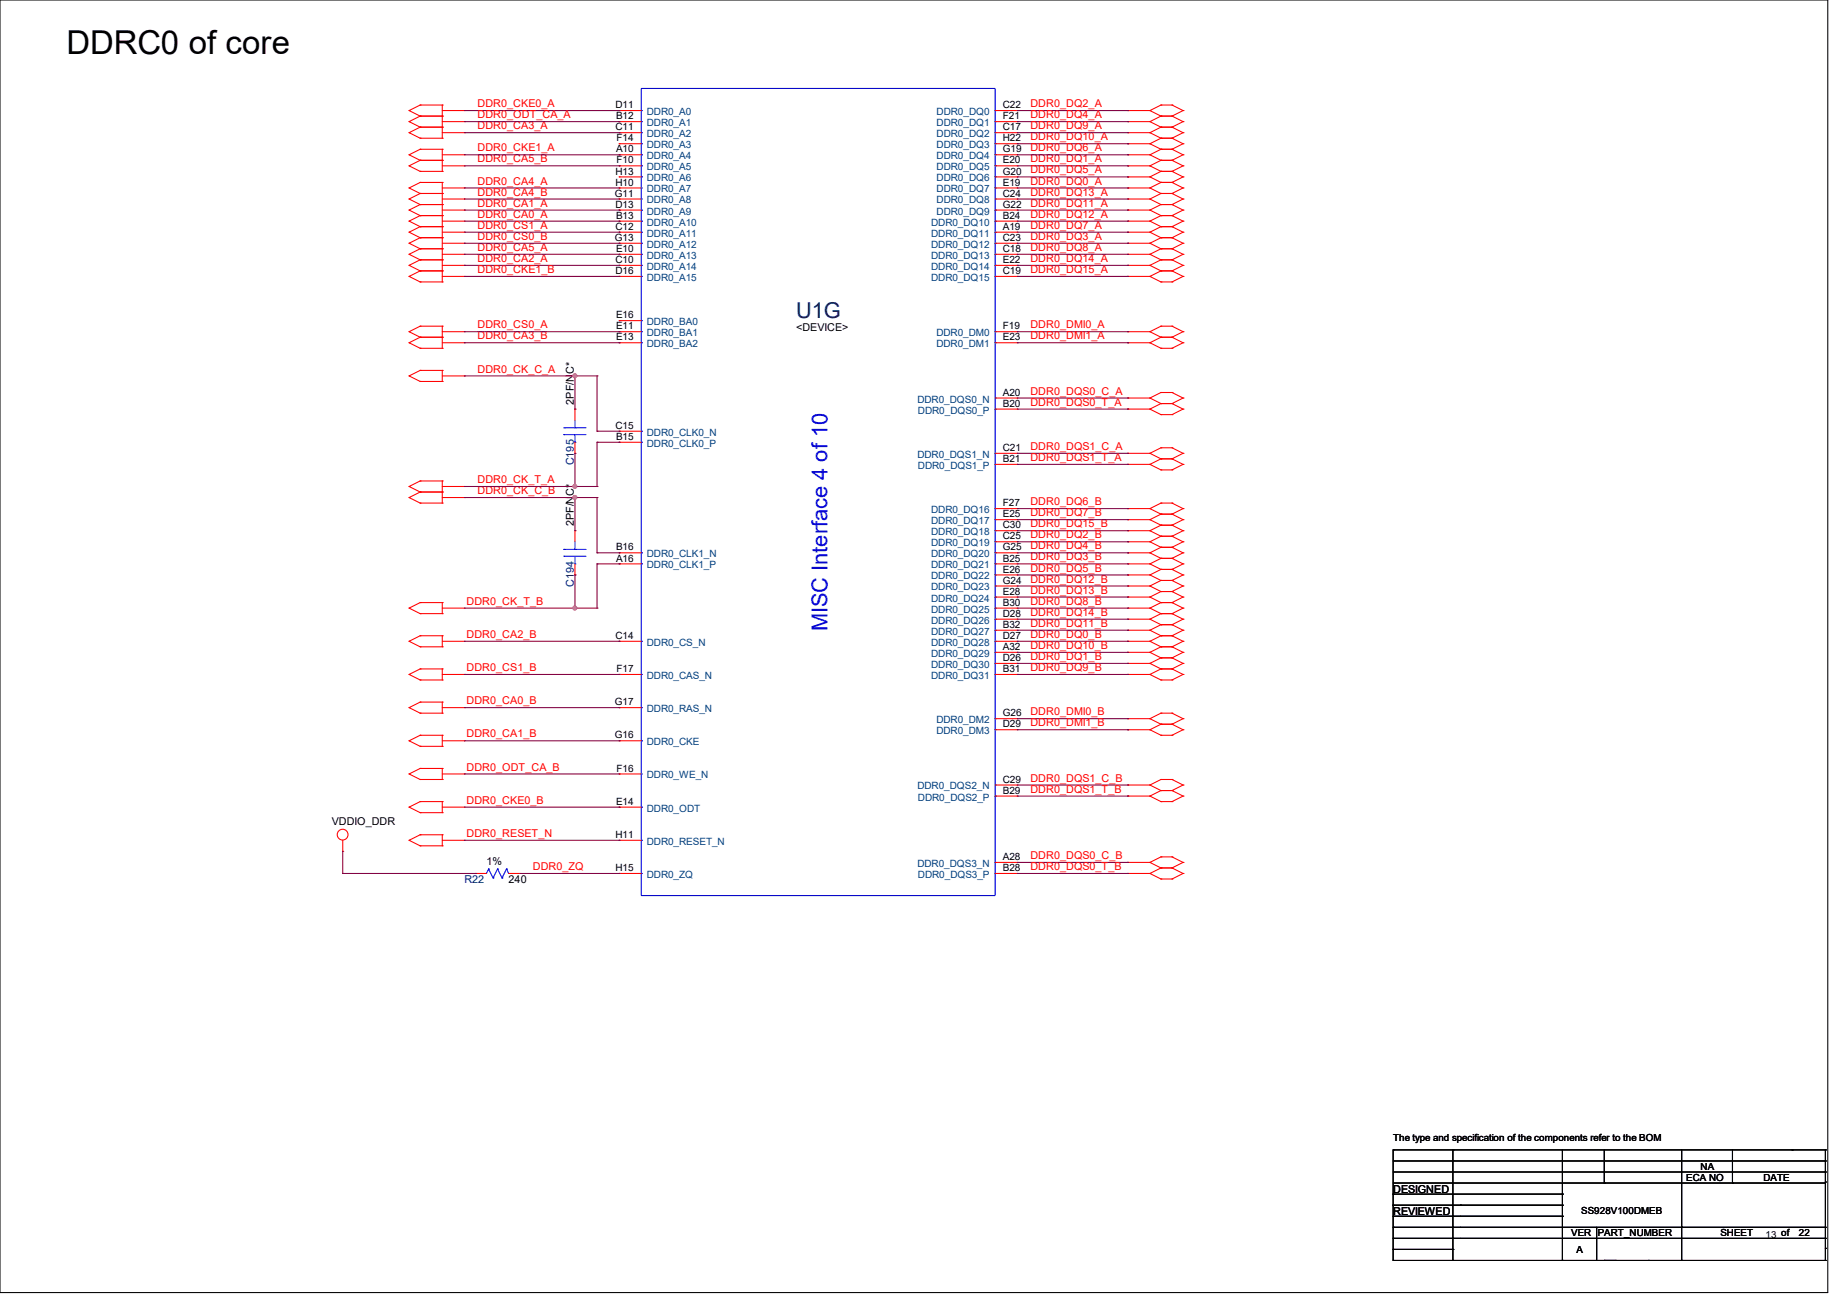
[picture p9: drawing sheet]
<svg xmlns="http://www.w3.org/2000/svg" width="297mm" height="210mm" viewBox="0 0 297 210" stroke-linecap="round" stroke-linejoin="round" font-family="sans-serif">
<g fill="none" stroke="#000" stroke-width=".17">
<path d="M0 0h293.9v207.9h-293.9zM224 186.7h69.5v3.5h-69.5zM224 192h.1M224 193.8h.1M224 195.6h.1M224 197.4h.1M224 199.1h.1M224 184.9h.1M224 188.5h69.5M224 184.9v1.8M224 190.2v12.5M224 193.8h27.2"/>
<path d="M224 195.6h27.2M224 197.4h69.5M224 199.1h69.5M224 192h27.2M224.2 184.9h69.3M233.6 186.7h.1M233.6 195.6h.1M233.6 197.4h.1M233.6 199.1h.1M233.6 184.9h.1M233.6 184.9v17.8M234.9 193.8h.1"/>
<path d="M251.2 193.8h.1M251.2 195.6h.1M251.2 192h.1M251.2 184.9v17.8M256.8 197.4v5.3M258 190.2h.1M258 184.9v5.3M270.4 197.4h.1M270.4 184.9v17.8M278.6 190.2h.1M278.6 184.9v5.3M288.2 184.9h.1"/>
<path d="M293.5 188.5h.1M293.5 186.7h.1M293.5 190.1h.1M293.5 199.1h.1M293.5 197.4h.1M293.5 184.9h.1M293.5 184.9v1.8M293.5 190.1v12.6M224 200.9h.1M224 202.7h.1M224 200.9h9.6M224.2 202.7h69.3"/>
<path d="M233.6 200.9h.1M233.6 202.7h.1M251.2 202.7h.1M256.8 202.7h.1M258 202.7h.1M259.8 202.7h.1M265.1 202.7h.1M270.4 202.7h.1M293.5 202.7h.1M293.5 200.7h.1"/>
</g>
<g fill="none" stroke="#f00" stroke-width=".17">
<path d="M65.8 17.8h.1M65.8 19.6h.1M65.8 17.8l1.8 .9M65.8 19.6l1.8 .8M67.6 16.9h.1M67.6 18.7h.1M67.6 18.7h3.5M67.6 16.9h3.5M67.6 16.9l-1.8 .9M67.6 18.7l-1.8 .9M71.1 18.7h.1M71.1 16.9h.1"/>
<path d="M71.1 17.8h3.6M71.1 16.9v5.3M71.1 19.6h3.6M74.7 17.8h.1M74.7 19.6h.1M99.6 19.6h.1M99.6 17.8h.1M99.6 17.8h3.5M99.6 19.6h3.5M160 17.8h3.6M160 19.6h3.6M163.6 19.6h.1"/>
<path d="M163.6 17.8h.1M181.4 17.8h.1M181.4 19.6h.1M181.4 17.8h3.5M181.4 19.6h3.5M184.9 17.8h.1M184.9 19.6h.1M184.9 17.8l1.8 .9M184.9 19.6l1.8 .8M186.7 16.9h.1M186.7 18.7h.1M186.7 18.7h1.8"/>
<path d="M186.7 16.9h1.8M186.7 16.9l-1.8 .9M186.7 18.7l-1.8 .9M188.5 16.9h.1M188.5 18.7h.1M188.5 16.9l1.7 .9M188.5 18.7l1.7 .9M190.2 17.8h.1M190.2 19.6h.1M190.2 17.8l-1.7 .9M190.2 19.6l-1.7 .8M65.8 21.3h.1"/>
<path d="M65.8 24.9h.1M65.8 26.7h.1M65.8 30.2h.1M65.8 32h.1M65.8 33.8h.1M65.8 35.6h.1M65.8 37.3h.1M65.8 39.1h.1M65.8 21.3l1.8 .9M65.8 24.9l1.8 .9M65.8 26.7l1.8 .9M65.8 30.2l1.8 .9"/>
<path d="M65.8 32l1.8 .9M65.8 33.8l1.8 .9M65.8 35.6l1.8 .8M65.8 37.3l1.8 .9M65.8 39.1l1.8 .9M67.6 20.4h.1M67.6 22.2h.1M67.6 24h.1M67.6 25.8h.1M67.6 27.6h.1M67.6 29.3h.1M67.6 31.1h.1"/>
<path d="M67.6 32.9h.1M67.6 34.7h.1M67.6 36.4h.1M67.6 38.2h.1M67.6 20.4h3.5M67.6 22.2h3.5M67.6 20.4l-1.8 .9M67.6 25.8h3.5M67.6 24h3.5M67.6 24l-1.8 .9M67.6 27.6h3.5M67.6 25.8l-1.8 .9"/>
<path d="M67.6 31.1h3.5M67.6 29.3h3.5M67.6 29.3l-1.8 .9M67.6 32.9h3.5M67.6 31.1l-1.8 .9M67.6 34.7h3.5M67.6 32.9l-1.8 .9M67.6 36.4h3.5M67.6 34.7l-1.8 .9M67.6 38.2h3.5M67.6 36.4l-1.8 .9M67.6 38.2l-1.8 .9"/>
<path d="M71.1 20.4h.1M71.1 22.2h.1M71.1 25.8h.1M71.1 24h.1M71.1 27.6h.1M71.1 31.1h.1M71.1 29.3h.1M71.1 32.9h.1M71.1 34.7h.1M71.1 36.4h.1M71.1 38.2h.1M71.1 24v3.6"/>
<path d="M71.1 29.3v16M71.1 21.3h3.6M71.1 24.9h3.6M71.1 26.7h3.6M71.1 30.2h3.6M71.1 32h3.6M71.1 33.8h3.6M71.1 35.6h3.6M71.1 37.3h3.6M71.1 39.1h3.6M74.7 21.3h.1M74.7 24.9h.1"/>
<path d="M74.7 26.7h.1M74.7 30.2h.1M74.7 32h.1M74.7 33.8h.1M74.7 35.6h.1M74.7 37.3h.1M74.7 39.1h.1M99.6 33.8h.1M99.6 32h.1M99.6 30.2h.1M99.6 28.4h.1M99.6 26.7h.1"/>
<path d="M99.6 24.9h.1M99.6 23.1h.1M99.6 21.3h.1M99.6 39.1h.1M99.6 37.3h.1M99.6 35.6h.1M99.6 21.3h3.5M99.6 24.9h3.5M99.6 26.7h3.5M99.6 30.2h3.5M99.6 32h3.5M99.6 33.8h3.5"/>
<path d="M99.6 35.6h3.5M99.6 37.3h3.5M99.6 39.1h3.5M99.6 23.1h3.5M99.6 28.4h3.5M160 21.3h3.6M160 24.9h3.6M160 26.7h3.6M160 30.2h3.6M160 32h3.6M160 33.8h3.6M160 35.6h3.6"/>
<path d="M160 37.3h3.6M160 39.1h3.6M160 23.1h3.6M160 28.4h3.6M163.6 33.8h.1M163.6 32h.1M163.6 30.2h.1M163.6 28.4h.1M163.6 26.7h.1M163.6 24.9h.1M163.6 23.1h.1M163.6 21.3h.1"/>
<path d="M163.6 39.1h.1M163.6 37.3h.1M163.6 35.6h.1M181.4 21.3h.1M181.4 23.1h.1M181.4 24.9h.1M181.4 26.7h.1M181.4 28.4h.1M181.4 30.2h.1M181.4 32h.1M181.4 33.8h.1M181.4 35.6h.1"/>
<path d="M181.4 37.3h.1M181.4 39.1h.1M181.4 21.3h3.5M181.4 24.9h3.5M181.4 26.7h3.5M181.4 30.2h3.5M181.4 32h3.5M181.4 33.8h3.5M181.4 35.6h3.5M181.4 37.3h3.5M181.4 39.1h3.5M181.4 23.1h3.5"/>
<path d="M181.4 28.4h3.5M184.9 21.3h.1M184.9 23.1h.1M184.9 24.9h.1M184.9 26.7h.1M184.9 28.4h.1M184.9 30.2h.1M184.9 32h.1M184.9 33.8h.1M184.9 35.6h.1M184.9 37.3h.1M184.9 39.1h.1"/>
<path d="M184.9 21.3l1.8 .9M184.9 23.1l1.8 .9M184.9 24.9l1.8 .9M184.9 26.7l1.8 .9M184.9 28.4l1.8 .9M184.9 30.2l1.8 .9M184.9 32l1.8 .9M184.9 33.8l1.8 .9M184.9 35.6l1.8 .8M184.9 37.3l1.8 .9M184.9 39.1l1.8 .9M186.7 20.4h.1"/>
<path d="M186.7 22.2h.1M186.7 24h.1M186.7 25.8h.1M186.7 27.6h.1M186.7 29.3h.1M186.7 31.1h.1M186.7 32.9h.1M186.7 34.7h.1M186.7 36.4h.1M186.7 38.2h.1M186.7 20.4h1.8M186.7 22.2h1.8"/>
<path d="M186.7 25.8h1.8M186.7 24h1.8M186.7 27.6h1.8M186.7 31.1h1.8M186.7 29.3h1.8M186.7 32.9h1.8M186.7 34.7h1.8M186.7 36.4h1.8M186.7 38.2h1.8M186.7 20.4l-1.8 .9M186.7 22.2l-1.8 .9M186.7 24l-1.8 .9"/>
<path d="M186.7 25.8l-1.8 .9M186.7 27.6l-1.8 .8M186.7 29.3l-1.8 .9M186.7 31.1l-1.8 .9M186.7 32.9l-1.8 .9M186.7 34.7l-1.8 .9M186.7 36.4l-1.8 .9M186.7 38.2l-1.8 .9M188.5 20.4h.1M188.5 22.2h.1M188.5 24h.1M188.5 25.8h.1"/>
<path d="M188.5 27.6h.1M188.5 29.3h.1M188.5 31.1h.1M188.5 32.9h.1M188.5 34.7h.1M188.5 36.4h.1M188.5 38.2h.1M188.5 20.4l1.7 .9M188.5 22.2l1.7 .9M188.5 24l1.7 .9M188.5 25.8l1.7 .9M188.5 27.6l1.7 .8"/>
<path d="M188.5 29.3l1.7 .9M188.5 31.1l1.7 .9M188.5 32.9l1.7 .9M188.5 34.7l1.7 .9M188.5 36.4l1.7 .9M188.5 38.2l1.7 .9M190.2 21.3h.1M190.2 23.1h.1M190.2 24.9h.1M190.2 26.7h.1M190.2 28.4h.1M190.2 30.2h.1"/>
<path d="M190.2 32h.1M190.2 33.8h.1M190.2 35.6h.1M190.2 37.3h.1M190.2 39.1h.1M190.2 21.3l-1.7 .9M190.2 23.1l-1.7 .9M190.2 24.9l-1.7 .9M190.2 26.7l-1.7 .9M190.2 28.4l-1.7 .9M190.2 30.2l-1.7 .9M190.2 32l-1.7 .9"/>
<path d="M190.2 33.8l-1.7 .9M190.2 35.6l-1.7 .8M190.2 37.3l-1.7 .9M190.2 39.1l-1.7 .9M65.8 40.9h.1M65.8 42.7h.1M65.8 44.4h.1M65.8 53.3h.1M65.8 55.1h.1M65.8 40.9l1.8 .9M65.8 42.7l1.8 .9M65.8 44.4l1.8 .9"/>
<path d="M65.8 53.3l1.8 .9M65.8 55.1l1.8 .9M67.6 40h.1M67.6 41.8h.1M67.6 43.6h.1M67.6 45.3h.1M67.6 52.5h.1M67.6 54.2h.1M67.6 56h.1M67.6 59.6h.1M67.6 40h3.5M67.6 41.8h3.5"/>
<path d="M67.6 40l-1.8 .9M67.6 43.6h3.5M67.6 41.8l-1.8 .9M67.6 45.3h3.5M67.6 43.6l-1.8 .8M67.6 54.2h3.5M67.6 52.5h3.5M67.6 52.5l-1.8 .8M67.6 56h3.5M67.6 54.2l-1.8 .9M67.6 59.6h3.5M67.6 59.6l-1.8 .9"/>
<path d="M71.1 40h.1M71.1 41.8h.1M71.1 43.6h.1M71.1 45.3h.1M71.1 54.2h.1M71.1 52.5h.1M71.1 56h.1M71.1 59.6h.1M71.1 52.5v3.5M71.1 59.6v1.7M71.1 40.9h3.6M71.1 42.7h3.6"/>
<path d="M71.1 44.4h3.6M71.1 53.3h3.6M71.1 55.1h3.6M74.7 40.9h.1M74.7 42.7h.1M74.7 44.4h.1M74.7 53.3h.1M74.7 55.1h.1M99.6 55.1h.1M99.6 53.3h.1M99.6 51.6h.1M99.6 44.4h.1"/>
<path d="M99.6 42.7h.1M99.6 40.9h.1M99.6 40.9h3.5M99.6 42.7h3.5M99.6 44.4h3.5M99.6 53.3h3.5M99.6 55.1h3.5M99.6 51.6h3.5M160 40.9h3.6M160 42.7h3.6M160 44.4h3.6M160 53.3h3.6"/>
<path d="M160 55.1h3.6M163.6 44.4h.1M163.6 42.7h.1M163.6 40.9h.1M163.6 55.1h.1M163.6 53.3h.1M181.4 40.9h.1M181.4 42.7h.1M181.4 44.4h.1M181.4 53.3h.1M181.4 55.1h.1M181.4 40.9h3.5"/>
<path d="M181.4 42.7h3.5M181.4 44.4h3.5M181.4 53.3h3.5M181.4 55.1h3.5M184.9 40.9h.1M184.9 42.7h.1M184.9 44.4h.1M184.9 53.3h.1M184.9 55.1h.1M184.9 40.9l1.8 .9M184.9 42.7l1.8 .9M184.9 44.4l1.8 .9"/>
<path d="M184.9 53.3l1.8 .9M184.9 55.1l1.8 .9M186.7 40h.1M186.7 41.8h.1M186.7 43.6h.1M186.7 45.3h.1M186.7 52.5h.1M186.7 54.2h.1M186.7 56h.1M186.7 40h1.8M186.7 41.8h1.8M186.7 43.6h1.8"/>
<path d="M186.7 45.3h1.8M186.7 54.2h1.8M186.7 52.5h1.8M186.7 56h1.8M186.7 40l-1.8 .9M186.7 41.8l-1.8 .9M186.7 43.6l-1.8 .8M186.7 52.5l-1.8 .8M186.7 54.2l-1.8 .9M188.5 40h.1M188.5 41.8h.1M188.5 43.6h.1"/>
<path d="M188.5 45.3h.1M188.5 52.5h.1M188.5 54.2h.1M188.5 56h.1M188.5 40l1.7 .9M188.5 41.8l1.7 .9M188.5 43.6l1.7 .8M188.5 52.5l1.7 .8M188.5 54.2l1.7 .9M190.2 40.9h.1M190.2 42.7h.1M190.2 44.4h.1"/>
<path d="M190.2 53.3h.1M190.2 55.1h.1M190.2 40.9l-1.7 .9M190.2 42.7l-1.7 .9M190.2 44.4l-1.7 .9M190.2 53.3l-1.7 .9M190.2 55.1l-1.7 .9M65.8 60.5h.1M65.8 78.2h.1M65.8 60.5l1.8 .8M65.8 78.2l1.8 .9M67.6 79.1h.1"/>
<path d="M67.6 61.3h.1M67.6 77.3h.1M67.6 79.1h3.5M67.6 79.1l-1.8 .9M67.6 61.3h3.5M67.6 77.3h3.5M67.6 77.3l-1.8 .9M71.1 79.1h.1M71.1 61.3h.1M71.1 77.3h.1M71.1 77.3v3.6M71.1 60.5h3.6"/>
<path d="M71.1 78.2h3.6M74.7 60.5h.1M74.7 78.2h.1M92.5 65.8h.1M92.5 72.9h.1M92.5 65.8v1.8M92.5 71.1v1.8M99.6 71.1h.1M99.6 69.3h.1M99.6 71.1h3.5M99.6 69.3h3.5M160 64h3.6"/>
<path d="M160 65.8h3.6M160 72.9h3.6M160 74.7h3.6M163.6 74.7h.1M163.6 72.9h.1M163.6 65.8h.1M163.6 64h.1M181.4 64h.1M181.4 65.8h.1M181.4 72.9h.1M181.4 74.7h.1M181.4 64h3.5"/>
<path d="M181.4 65.8h3.5M181.4 72.9h3.5M181.4 74.7h3.5M184.9 64h.1M184.9 65.8h.1M184.9 72.9h.1M184.9 74.7h.1M184.9 64l1.8 .9M184.9 65.8l1.8 .9M184.9 72.9l1.8 .9M184.9 74.7l1.8 .9M186.7 63.1h.1"/>
<path d="M186.7 64.9h.1M186.7 66.7h.1M186.7 72h.1M186.7 73.8h.1M186.7 75.6h.1M186.7 63.1l-1.8 .9M186.7 63.1h1.8M186.7 64.9h1.8M186.7 64.9l-1.8 .9M186.7 66.7h1.8M186.7 72l-1.8 .9M186.7 72h1.8"/>
<path d="M186.7 73.8h1.8M186.7 73.8l-1.8 .9M186.7 75.6h1.8M188.5 63.1h.1M188.5 64.9h.1M188.5 66.7h.1M188.5 72h.1M188.5 73.8h.1M188.5 75.6h.1M188.5 63.1l1.7 .9M188.5 64.9l1.7 .9M188.5 72l1.7 .9"/>
<path d="M188.5 73.8l1.7 .9M190.2 64h.1M190.2 65.8h.1M190.2 72.9h.1M190.2 74.7h.1M190.2 64l-1.7 .9M190.2 65.8l-1.7 .9M190.2 72.9l-1.7 .9M190.2 74.7l-1.7 .9M65.8 80h.1M65.8 97.8h.1M65.8 80l1.8 .9"/>
<path d="M65.8 97.8l1.8 .9M67.6 80.9h.1M67.6 96.9h.1M67.6 98.7h.1M67.6 80.9h3.5M67.6 98.7h3.5M67.6 96.9h3.5M67.6 96.9l-1.8 .9M71.1 80.9h.1M71.1 98.7h.1M71.1 96.9h.1M71.1 96.9v1.8"/>
<path d="M71.1 80h3.6M71.1 97.8h3.6M74.7 80h.1M74.7 97.8h.1M92.5 85.3h.1M92.5 92.5h.1M92.5 85.3v1.8M92.5 90.7v1.8M99.6 90.7h.1M99.6 88.9h.1M99.6 88.9h3.5M99.6 90.7h3.5"/>
<path d="M160 97.8h3.6M160 81.8h3.6M160 83.6h3.6M160 85.3h3.6M160 87.1h3.6M160 88.9h3.6M160 90.7h3.6M160 92.5h3.6M160 94.2h3.6M160 96h3.6M160 99.6h3.6M163.6 99.6h.1"/>
<path d="M163.6 97.8h.1M163.6 96h.1M163.6 94.2h.1M163.6 92.5h.1M163.6 90.7h.1M163.6 88.9h.1M163.6 87.1h.1M163.6 85.3h.1M163.6 83.6h.1M163.6 81.8h.1M181.4 81.8h.1M181.4 83.6h.1"/>
<path d="M181.4 85.3h.1M181.4 87.1h.1M181.4 88.9h.1M181.4 90.7h.1M181.4 92.5h.1M181.4 94.2h.1M181.4 96h.1M181.4 97.8h.1M181.4 99.6h.1M181.4 97.8h3.5M181.4 81.8h3.5M181.4 83.6h3.5"/>
<path d="M181.4 85.3h3.5M181.4 87.1h3.5M181.4 88.9h3.5M181.4 90.7h3.5M181.4 92.5h3.5M181.4 94.2h3.5M181.4 96h3.5M181.4 99.6h3.5M184.9 81.8h.1M184.9 83.6h.1M184.9 85.3h.1M184.9 87.1h.1"/>
<path d="M184.9 88.9h.1M184.9 90.7h.1M184.9 92.5h.1M184.9 94.2h.1M184.9 96h.1M184.9 97.8h.1M184.9 99.6h.1M184.9 81.8l1.8 .9M184.9 83.6l1.8 .9M184.9 85.3l1.8 .9M184.9 87.1l1.8 .9M184.9 88.9l1.8 .9"/>
<path d="M184.9 90.7l1.8 .9M184.9 92.5l1.8 .8M184.9 94.2l1.8 .9M184.9 96l1.8 .9M184.9 97.8l1.8 .9M184.9 99.6l1.8 .9M186.7 80.9h.1M186.7 82.7h.1M186.7 84.5h.1M186.7 86.2h.1M186.7 88h.1M186.7 89.8h.1"/>
<path d="M186.7 91.6h.1M186.7 93.3h.1M186.7 95.1h.1M186.7 96.9h.1M186.7 98.7h.1M186.7 80.9h1.8M186.7 98.7h1.8M186.7 96.9h1.8M186.7 80.9l-1.8 .9M186.7 82.7h1.8M186.7 82.7l-1.8 .9M186.7 84.5h1.8"/>
<path d="M186.7 84.5l-1.8 .8M186.7 86.2h1.8M186.7 86.2l-1.8 .9M186.7 88h1.8M186.7 88l-1.8 .9M186.7 89.8h1.8M186.7 89.8l-1.8 .9M186.7 91.6h1.8M186.7 91.6l-1.8 .9M186.7 93.3h1.8M186.7 93.3l-1.8 .9M186.7 95.1h1.8"/>
<path d="M186.7 95.1l-1.8 .9M186.7 96.9l-1.8 .9M186.7 98.7l-1.8 .9M188.5 80.9h.1M188.5 82.7h.1M188.5 84.5h.1M188.5 86.2h.1M188.5 88h.1M188.5 89.8h.1M188.5 91.6h.1M188.5 93.3h.1M188.5 95.1h.1"/>
<path d="M188.5 96.9h.1M188.5 98.7h.1M188.5 80.9l1.7 .9M188.5 82.7l1.7 .9M188.5 84.5l1.7 .8M188.5 86.2l1.7 .9M188.5 88l1.7 .9M188.5 89.8l1.7 .9M188.5 91.6l1.7 .9M188.5 93.3l1.7 .9M188.5 95.1l1.7 .9M188.5 96.9l1.7 .9"/>
<path d="M188.5 98.7l1.7 .9M190.2 81.8h.1M190.2 83.6h.1M190.2 85.3h.1M190.2 87.1h.1M190.2 88.9h.1M190.2 90.7h.1M190.2 92.5h.1M190.2 94.2h.1M190.2 96h.1M190.2 97.8h.1M190.2 99.6h.1"/>
<path d="M190.2 81.8l-1.7 .9M190.2 83.6l-1.7 .9M190.2 85.3l-1.7 .9M190.2 87.1l-1.7 .9M190.2 88.9l-1.7 .9M190.2 90.7l-1.7 .9M190.2 92.5l-1.7 .8M190.2 94.2l-1.7 .9M190.2 96l-1.7 .9M190.2 97.8l-1.7 .9M190.2 99.6l-1.7 .9M65.8 108.5h.1"/>
<path d="M65.8 103.1h.1M65.8 119.1h.1M65.8 113.8h.1M65.8 108.5l1.8 .8M65.8 103.1l1.8 .9M65.8 119.1l1.8 .9M65.8 113.8l1.8 .9M67.6 107.6h.1M67.6 109.3h.1M67.6 102.2h.1M67.6 104h.1M67.6 118.2h.1"/>
<path d="M67.6 112.9h.1M67.6 114.7h.1M67.6 109.3h3.5M67.6 107.6h3.5M67.6 107.6l-1.8 .9M67.6 104h3.5M67.6 102.2h3.5M67.6 102.2l-1.8 .9M67.6 118.2h3.5M67.6 118.2l-1.8 .9M67.6 114.7h3.5M67.6 112.9h3.5"/>
<path d="M67.6 112.9l-1.8 .9M71.1 109.3h.1M71.1 107.6h.1M71.1 104h.1M71.1 102.2h.1M71.1 118.2h.1M71.1 114.7h.1M71.1 112.9h.1M71.1 102.2v1.8M71.1 107.6v1.7M71.1 112.9v1.8M71.1 118.2v1.8"/>
<path d="M71.1 108.5h3.6M71.1 103.1h3.6M71.1 119.1h3.6M71.1 113.8h3.6M74.7 108.5h.1M74.7 103.1h.1M74.7 119.1h.1M74.7 113.8h.1M99.6 113.8h.1M99.6 103.1h.1M99.6 119.1h.1M99.6 108.5h.1"/>
<path d="M99.6 108.5h3.5M99.6 103.1h3.5M99.6 119.1h3.5M99.6 113.8h3.5M160 108.5h3.6M160 103.1h3.6M160 101.3h3.6M160 104.9h3.6M160 106.7h3.6M160 115.6h3.6M160 117.3h3.6M163.6 108.5h.1"/>
<path d="M163.6 106.7h.1M163.6 104.9h.1M163.6 103.1h.1M163.6 101.3h.1M163.6 117.3h.1M163.6 115.6h.1M181.4 101.3h.1M181.4 103.1h.1M181.4 104.9h.1M181.4 106.7h.1M181.4 108.5h.1M181.4 115.6h.1"/>
<path d="M181.4 117.3h.1M181.4 108.5h3.5M181.4 103.1h3.5M181.4 101.3h3.5M181.4 104.9h3.5M181.4 106.7h3.5M181.4 115.6h3.5M181.4 117.3h3.5M184.9 101.3h.1M184.9 103.1h.1M184.9 104.9h.1M184.9 106.7h.1"/>
<path d="M184.9 108.5h.1M184.9 115.6h.1M184.9 117.3h.1M184.9 101.3l1.8 .9M184.9 103.1l1.8 .9M184.9 104.9l1.8 .9M184.9 106.7l1.8 .9M184.9 108.5l1.8 .8M184.9 115.6l1.8 .9M184.9 117.3l1.8 .9M186.7 100.5h.1M186.7 102.2h.1"/>
<path d="M186.7 104h.1M186.7 105.8h.1M186.7 107.6h.1M186.7 109.3h.1M186.7 114.7h.1M186.7 116.5h.1M186.7 118.2h.1M186.7 109.3h1.8M186.7 107.6h1.8M186.7 104h1.8M186.7 102.2h1.8M186.7 118.2h1.8"/>
<path d="M186.7 114.7h1.8M186.7 100.5h1.8M186.7 100.5l-1.8 .8M186.7 102.2l-1.8 .9M186.7 104l-1.8 .9M186.7 105.8h1.8M186.7 105.8l-1.8 .9M186.7 107.6l-1.8 .9M186.7 114.7l-1.8 .9M186.7 116.5h1.8M186.7 116.5l-1.8 .8M188.5 100.5h.1"/>
<path d="M188.5 102.2h.1M188.5 104h.1M188.5 105.8h.1M188.5 107.6h.1M188.5 109.3h.1M188.5 114.7h.1M188.5 116.5h.1M188.5 118.2h.1M188.5 100.5l1.7 .8M188.5 102.2l1.7 .9M188.5 104l1.7 .9M188.5 105.8l1.7 .9"/>
<path d="M188.5 107.6l1.7 .9M188.5 114.7l1.7 .9M188.5 116.5l1.7 .8M190.2 101.3h.1M190.2 103.1h.1M190.2 104.9h.1M190.2 106.7h.1M190.2 108.5h.1M190.2 115.6h.1M190.2 117.3h.1M190.2 101.3l-1.7 .9M190.2 103.1l-1.7 .9"/>
<path d="M190.2 104.9l-1.7 .9M190.2 106.7l-1.7 .9M190.2 108.5l-1.7 .8M190.2 115.6l-1.7 .9M190.2 117.3l-1.7 .9M55.1 136.9h.1M55.1 135.1v1.8M65.8 129.8h.1M65.8 124.5h.1M65.8 135.1h.1M65.8 129.8l1.8 .9M65.8 124.5l1.8 .8"/>
<path d="M65.8 135.1l1.8 .9M67.6 120h.1M67.6 128.9h.1M67.6 130.7h.1M67.6 123.6h.1M67.6 125.3h.1M67.6 134.2h.1M67.6 136h.1M67.6 120h3.5M67.6 130.7h3.5M67.6 128.9h3.5M67.6 128.9l-1.8 .9"/>
<path d="M67.6 125.3h3.5M67.6 123.6h3.5M67.6 123.6l-1.8 .9M67.6 136h3.5M67.6 134.2h3.5M67.6 134.2l-1.8 .9M71.1 120h.1M71.1 130.7h.1M71.1 128.9h.1M71.1 125.3h.1M71.1 123.6h.1M71.1 136h.1"/>
<path d="M71.1 134.2h.1M71.1 123.6v1.7M71.1 128.9v1.8M71.1 134.2v1.8M71.1 129.8h3.6M71.1 124.5h3.6M71.1 135.1h3.6M74.7 129.8h.1M74.7 124.5h.1M74.7 135.1h.1M99.6 124.5h.1M99.6 135.1h.1"/>
<path d="M99.6 129.8h.1M99.6 129.8h3.5M99.6 124.5h3.5M99.6 135.1h3.5M160 126.2h3.6M160 128h3.6M160 138.7h3.6M163.6 138.7h.1M163.6 128h.1M163.6 126.2h.1M181.4 126.2h.1M181.4 128h.1"/>
<path d="M181.4 138.7h.1M181.4 126.2h3.5M181.4 128h3.5M181.4 138.7h3.5M184.9 126.2h.1M184.9 128h.1M184.9 138.7h.1M184.9 126.2l1.8 .9M184.9 128l1.8 .9M184.9 138.7l1.8 .9M186.7 125.3h.1M186.7 127.1h.1"/>
<path d="M186.7 128.9h.1M186.7 139.6h.1M186.7 137.8h.1M186.7 128.9h1.8M186.7 125.3h1.8M186.7 125.3l-1.8 .9M186.7 127.1h1.8M186.7 127.1l-1.8 .9M186.7 139.6l-1.8 .9M186.7 139.6h1.8M186.7 137.8l-1.8 .9M186.7 137.8h1.8"/>
<path d="M188.5 125.3h.1M188.5 127.1h.1M188.5 128.9h.1M188.5 139.6h.1M188.5 137.8h.1M188.5 125.3l1.7 .9M188.5 127.1l1.7 .9M188.5 139.6l1.7 .9M188.5 137.8l1.7 .9M190.2 126.2h.1M190.2 128h.1M190.2 138.7h.1"/>
<path d="M190.2 126.2l-1.7 .9M190.2 128l-1.7 .9M190.2 138.7l-1.7 .9M76.5 140.5h.1M76.5 140.5h1.7M81.8 140.5h1.8M83.6 140.5h.1M99.6 140.5h.1M99.6 140.5h3.5M160 140.5h3.6M163.6 140.5h.1M181.4 140.5h.1"/>
<path d="M181.4 140.5h3.5M184.9 140.5h.1M184.9 140.5l1.8 .9M186.7 141.4h.1M186.7 141.4h1.8M188.5 141.4h.1M190.2 140.5h.1M190.2 140.5l-1.7 .9"/>
<circle cx="55.1" cy="134.2" r=".87"/>
</g>
<g fill="none" stroke="#00f" stroke-width=".17">
<path d="M103.1 14.2h56.9v129.8h-56.9zM103.1 19.6h.1M103.1 17.8h.1M160 19.6h.1M160 17.8h.1M103.1 33.8h.1M103.1 32h.1M103.1 30.2h.1M103.1 28.4h.1M103.1 26.7h.1M103.1 24.9h.1M103.1 23.1h.1"/>
<path d="M103.1 21.3h.1M103.1 39.1h.1M103.1 37.3h.1M103.1 35.6h.1M160 33.8h.1M160 32h.1M160 30.2h.1M160 28.4h.1M160 26.7h.1M160 24.9h.1M160 23.1h.1M160 21.3h.1"/>
<path d="M160 39.1h.1M160 37.3h.1M160 35.6h.1M103.1 55.1h.1M103.1 53.3h.1M103.1 51.6h.1M103.1 44.4h.1M103.1 42.7h.1M103.1 40.9h.1M160 44.4h.1M160 42.7h.1M160 40.9h.1"/>
<path d="M160 55.1h.1M160 53.3h.1M90.7 69.9h.1M90.7 68.8h.1M90.7 69.9h3.5M90.7 68.8h3.5M92.5 71.1h.1M92.5 68.8h.1M92.5 67.6v1.2M92.5 69.9v1.2M103.1 71.1h.1M103.1 69.3h.1"/>
<path d="M160 74.7h.1M160 72.9h.1M160 65.8h.1M160 64h.1M90.7 89.5h.1M90.7 88.3h.1M90.7 89.5h3.5M90.7 88.3h3.5M92.5 90.7h.1M92.5 88.3h.1M92.5 87.1v1.2M92.5 89.5v1.2"/>
<path d="M103.1 90.7h.1M103.1 88.9h.1M160 99.6h.1M160 97.8h.1M160 96h.1M160 94.2h.1M160 92.5h.1M160 90.7h.1M160 88.9h.1M160 87.1h.1M160 85.3h.1M160 83.6h.1"/>
<path d="M160 81.8h.1M103.1 113.8h.1M103.1 103.1h.1M103.1 119.1h.1M103.1 108.5h.1M160 108.5h.1M160 106.7h.1M160 104.9h.1M160 103.1h.1M160 101.3h.1M160 117.3h.1M160 115.6h.1"/>
<path d="M78.6 139.7h.1M78.6 139.7l.7 1.5M78.6 139.7l-.4 .8M80 139.7h.1M80 139.7l-.7 1.5M80 139.7l.7 1.5M81.4 139.7h.1M81.4 139.7l-.7 1.5M81.4 139.7l.4 .8M103.1 124.5h.1M103.1 135.1h.1M103.1 129.8h.1"/>
<path d="M160 138.7h.1M160 128h.1M160 126.2h.1M79.3 141.2h.1M80.7 141.2h.1M81.8 140.5h.1M103.1 140.5h.1M160 140.5h.1"/>
</g>
<g fill="none" stroke="#800040" stroke-width=".17">
<path d="M74.7 17.8h24.9M74.7 19.6h24.9M99.6 17.8h.1M99.6 19.6h.1M163.6 17.8h17.8M163.6 19.6h17.8M181.4 17.8h.1M181.4 19.6h.1M74.7 35.6h24.9M74.7 33.8h24.9M74.7 21.3h24.9M74.7 30.2h24.9"/>
<path d="M74.7 32h24.9M74.7 26.7h24.9M74.7 24.9h24.9M74.7 39.1h24.9M74.7 37.3h24.9M99.6 35.6h.1M99.6 33.8h.1M99.6 21.3h.1M99.6 30.2h.1M99.6 32h.1M99.6 26.7h.1M99.6 24.9h.1"/>
<path d="M99.6 39.1h.1M99.6 37.3h.1M163.6 35.6h17.8M163.6 33.8h17.8M163.6 21.3h17.8M163.6 30.2h17.8M163.6 32h17.8M163.6 26.7h17.8M163.6 24.9h17.8M163.6 39.1h17.8M163.6 37.3h17.8M163.6 23.1h17.8"/>
<path d="M163.6 28.4h17.8M181.4 30.2h.1M181.4 23.1h.1M181.4 33.8h.1M181.4 35.6h.1M181.4 32h.1M181.4 26.7h.1M181.4 39.1h.1M181.4 28.4h.1M181.4 24.9h.1M181.4 37.3h.1M181.4 21.3h.1"/>
<path d="M74.7 42.7h24.9M74.7 55.1h24.9M74.7 40.9h24.9M74.7 44.4h24.9M74.7 53.3h24.9M99.6 42.7h.1M99.6 55.1h.1M99.6 40.9h.1M99.6 44.4h.1M99.6 53.3h.1M163.6 42.7h17.8M163.6 55.1h17.8"/>
<path d="M163.6 40.9h17.8M163.6 44.4h17.8M163.6 53.3h17.8M181.4 53.3h.1M181.4 55.1h.1M181.4 42.7h.1M181.4 44.4h.1M181.4 40.9h.1M74.7 60.5h21.3M74.7 78.2h21.3M92.5 60.5h.1M92.5 65.8h.1"/>
<path d="M92.5 78.2h.1M92.5 72.9h.1M92.5 60.5v5.3M92.5 72.9v5.3M96 60.5h.1M96 69.3h.1M96 78.2h.1M96 71.1h.1M96 60.5v8.8M96 71.1v7.1M96 69.3h3.6M96 71.1h3.6"/>
<path d="M99.6 69.3h.1M99.6 71.1h.1M163.6 64h17.8M163.6 65.8h17.8M163.6 72.9h17.8M163.6 74.7h17.8M181.4 64h.1M181.4 65.8h.1M181.4 72.9h.1M181.4 74.7h.1M74.7 80h21.3M74.7 97.8h21.3"/>
<path d="M92.5 80h.1M92.5 85.3h.1M92.5 97.8h.1M92.5 92.5h.1M92.5 80v5.3M92.5 92.5v5.3M96 80h.1M96 88.9h.1M96 97.8h.1M96 90.7h.1M96 80v8.9M96 90.7v7.1"/>
<path d="M96 88.9h3.6M96 90.7h3.6M99.6 88.9h.1M99.6 90.7h.1M163.6 88.9h17.8M163.6 97.8h17.8M163.6 90.7h17.8M163.6 94.2h17.8M163.6 96h17.8M163.6 99.6h17.8M163.6 85.3h17.8M163.6 87.1h17.8"/>
<path d="M163.6 92.5h17.8M163.6 81.8h17.8M163.6 83.6h17.8M181.4 94.2h.1M181.4 96h.1M181.4 99.6h.1M181.4 85.3h.1M181.4 87.1h.1M181.4 90.7h.1M181.4 88.9h.1M181.4 92.5h.1M181.4 81.8h.1"/>
<path d="M181.4 83.6h.1M181.4 97.8h.1M74.7 113.8h24.9M74.7 119.1h24.9M74.7 103.1h24.9M74.7 108.5h24.9M99.6 113.8h.1M99.6 119.1h.1M99.6 103.1h.1M99.6 108.5h.1M163.6 103.1h17.8M163.6 108.5h17.8"/>
<path d="M163.6 115.6h17.8M163.6 117.3h17.8M163.6 104.9h17.8M163.6 101.3h17.8M163.6 106.7h17.8M181.4 115.6h.1M181.4 117.3h.1M181.4 103.1h.1M181.4 104.9h.1M181.4 101.3h.1M181.4 106.7h.1M181.4 108.5h.1"/>
<path d="M55.1 136.9v3.6M74.7 129.8h24.9M74.7 124.5h24.9M74.7 135.1h24.9M99.6 129.8h.1M99.6 124.5h.1M99.6 135.1h.1M163.6 138.7h17.8M163.6 126.2h17.8M163.6 128h17.8M181.4 138.7h.1M181.4 126.2h.1"/>
<path d="M181.4 128h.1M55.1 140.5h.1M55.1 140.5h21.4M76.5 140.5h.1M83.6 140.5h16M99.6 140.5h.1M163.6 140.5h17.8M181.4 140.5h.1"/>
</g>
<g fill="#f0f" stroke="#f0f" stroke-width=".17">
<circle cx="92.4" cy="60.4" r=".32"/>
<circle cx="92.4" cy="80" r=".32"/>
<circle cx="92.4" cy="78.2" r=".32"/>
<circle cx="92.4" cy="97.8" r=".32"/>
</g>
<text font-size="5.3" x="10.7" y="8.6">DDRC0 of core</text>
<text font-size="3.5" fill="#000080" x="128" y="51.1">U1G</text>
<text font-size="3.5" fill="#00f" x="133.1" y="101.5" transform="rotate(-90 133.1 101.5)">MISC Interface 4 of 10</text>
<g font-size="1.7" fill="#f00">
<text x="76.8" y="17.2">DDR0_CKE0_A</text>
<text x="165.7" y="17.2">DDR0_DQ2_A</text>
<text x="76.8" y="20.8">DDR0_CA3_A</text>
<text x="76.8" y="19">DDR0_ODT_CA_A</text>
<text x="165.7" y="22.6">DDR0_DQ10_A</text>
<text x="165.7" y="19">DDR0_DQ4_A</text>
<text x="165.7" y="20.8">DDR0_DQ9_A</text>
<text x="76.8" y="29.7">DDR0_CA4_A</text>
<text x="76.8" y="26.1">DDR0_CA5_B</text>
<text x="76.8" y="24.3">DDR0_CKE1_A</text>
<text x="165.7" y="29.7">DDR0_DQ0_A</text>
<text x="165.7" y="26.1">DDR0_DQ1_A</text>
<text x="165.7" y="27.9">DDR0_DQ5_A</text>
<text x="165.7" y="24.3">DDR0_DQ6_A</text>
<text x="76.8" y="35">DDR0_CA0_A</text>
<text x="76.8" y="33.2">DDR0_CA1_A</text>
<text x="76.8" y="31.5">DDR0_CA4_B</text>
<text x="165.7" y="33.2">DDR0_DQ11_A</text>
<text x="165.7" y="35">DDR0_DQ12_A</text>
<text x="165.7" y="31.5">DDR0_DQ13_A</text>
<text x="76.8" y="40.3">DDR0_CA5_A</text>
<text x="76.8" y="38.6">DDR0_CS0_B</text>
<text x="76.8" y="36.8">DDR0_CS1_A</text>
<text x="165.7" y="38.6">DDR0_DQ3_A</text>
<text x="165.7" y="36.8">DDR0_DQ7_A</text>
<text x="165.7" y="40.3">DDR0_DQ8_A</text>
<text x="76.8" y="42.1">DDR0_CA2_A</text>
<text x="76.8" y="43.9">DDR0_CKE1_B</text>
<text x="165.7" y="42.1">DDR0_DQ14_A</text>
<text x="165.7" y="43.9">DDR0_DQ15_A</text>
<text x="76.8" y="52.8">DDR0_CS0_A</text>
<text x="165.7" y="52.8">DDR0_DMI0_A</text>
<text x="76.8" y="54.6">DDR0_CA3_B</text>
<text x="76.8" y="59.9">DDR0_CK_C_A</text>
<text x="165.7" y="54.6">DDR0_DMI1_A</text>
<text x="165.7" y="63.5">DDR0_DQS0_C_A</text>
<text x="165.7" y="65.2">DDR0_DQS0_T_A</text>
<text x="76.8" y="77.7">DDR0_CK_T_A</text>
<text x="165.7" y="72.3">DDR0_DQS1_C_A</text>
<text x="165.7" y="74.1">DDR0_DQS1_T_A</text>
<text x="76.8" y="79.5">DDR0_CK_C_B</text>
<text x="165.7" y="81.2">DDR0_DQ6_B</text>
<text x="165.7" y="83">DDR0_DQ7_B</text>
<text x="165.7" y="84.8">DDR0_DQ15_B</text>
<text x="165.7" y="86.6">DDR0_DQ2_B</text>
<text x="165.7" y="88.3">DDR0_DQ4_B</text>
<text x="165.7" y="93.7">DDR0_DQ12_B</text>
<text x="165.7" y="95.5">DDR0_DQ13_B</text>
<text x="165.7" y="90.1">DDR0_DQ3_B</text>
<text x="165.7" y="91.9">DDR0_DQ5_B</text>
<text x="75" y="97.2">DDR0_CK_T_B</text>
<text x="165.7" y="100.8">DDR0_DQ11_B</text>
<text x="165.7" y="99">DDR0_DQ14_B</text>
<text x="165.7" y="97.2">DDR0_DQ8_B</text>
<text x="75" y="102.6">DDR0_CA2_B</text>
<text x="75" y="107.9">DDR0_CS1_B</text>
<text x="165.7" y="102.6">DDR0_DQ0_B</text>
<text x="165.7" y="104.4">DDR0_DQ10_B</text>
<text x="165.7" y="106.1">DDR0_DQ1_B</text>
<text x="165.7" y="107.9">DDR0_DQ9_B</text>
<text x="75" y="113.2">DDR0_CA0_B</text>
<text x="75" y="118.6">DDR0_CA1_B</text>
<text x="165.7" y="115">DDR0_DMI0_B</text>
<text x="165.7" y="116.8">DDR0_DMI1_B</text>
<text x="75" y="123.9">DDR0_ODT_CA_B</text>
<text x="165.7" y="125.7">DDR0_DQS1_C_B</text>
<text x="75" y="129.2">DDR0_CKE0_B</text>
<text x="165.7" y="127.5">DDR0_DQS1_T_B</text>
<text x="75" y="134.6">DDR0_RESET_N</text>
<text x="85.7" y="139.9">DDR0_ZQ</text>
<text x="165.7" y="138.1">DDR0_DQS0_C_B</text>
<text x="165.7" y="139.9">DDR0_DQS0_T_B</text>
</g>
<g font-size="1.7">
<text x="128" y="53.2">&lt;DEVICE&gt;</text>
<text x="92.3" y="65.1" transform="rotate(-90 92.3 65.1)">2PF/NC*</text>
<text x="92.3" y="84.6" transform="rotate(-90 92.3 84.6)">2PF/NC*</text>
<text x="53.3" y="132.6">VDDIO_DDR</text>
<text x="78.2" y="139.1">1%</text>
<text x="81.8" y="142.1">240</text>
<text x="224" y="191.9">DESIGNED</text>
<text x="224" y="195.4">REVIEWED</text>
</g>
<g font-size="1.7" fill="#000080">
<text x="92.3" y="74.8" transform="rotate(-90 92.3 74.8)">C195</text>
<text x="92.3" y="94.4" transform="rotate(-90 92.3 94.4)">C194</text>
<text x="74.7" y="142.1">R22</text>
</g>
<g font-size="1.6">
<text x="99" y="17.4">D11</text>
<text x="161.2" y="17.4">C22</text>
<text x="99" y="21">C11</text>
<text x="99.1" y="19.2">B12</text>
<text x="99.1" y="22.7">F14</text>
<text x="161.2" y="22.7">H22</text>
<text x="161.2" y="21">C17</text>
<text x="161.2" y="19.2">F21</text>
<text x="99" y="29.8">H10</text>
<text x="99" y="28.1">H13</text>
<text x="99.1" y="24.5">A10</text>
<text x="99.1" y="26.3">F10</text>
<text x="161.2" y="29.8">E19</text>
<text x="161.2" y="28.1">G20</text>
<text x="161.2" y="26.3">E20</text>
<text x="161.2" y="24.5">G19</text>
<text x="98.8" y="31.6">G11</text>
<text x="99" y="33.4">D13</text>
<text x="99.1" y="35.2">B13</text>
<text x="161.2" y="33.4">G22</text>
<text x="161.2" y="31.6">C24</text>
<text x="161.2" y="35.2">B24</text>
<text x="98.8" y="38.7">G13</text>
<text x="99" y="37">C12</text>
<text x="99.1" y="40.5">E10</text>
<text x="161.2" y="40.5">C18</text>
<text x="161.2" y="38.7">C23</text>
<text x="161.2" y="37">A19</text>
<text x="99" y="44.1">D16</text>
<text x="99" y="42.3">C10</text>
<text x="161.2" y="44.1">C19</text>
<text x="161.2" y="42.3">E22</text>
<text x="99.1" y="53">E11</text>
<text x="99.1" y="51.2">E16</text>
<text x="161.2" y="53">F19</text>
<text x="99.1" y="54.7">E13</text>
<text x="161.2" y="54.7">E23</text>
<text x="161.2" y="65.4">B20</text>
<text x="161.2" y="63.6">A20</text>
<text x="99" y="69">C15</text>
<text x="99.1" y="70.7">B15</text>
<text x="161.2" y="74.3">B21</text>
<text x="161.2" y="72.5">C21</text>
<text x="161.2" y="83.2">E25</text>
<text x="161.2" y="81.4">F27</text>
<text x="99.1" y="88.5">B16</text>
<text x="161.2" y="88.5">G25</text>
<text x="161.2" y="86.7">C25</text>
<text x="161.2" y="85">C30</text>
<text x="99.1" y="90.3">A16</text>
<text x="161.2" y="95.6">E28</text>
<text x="161.2" y="93.9">G24</text>
<text x="161.2" y="92.1">E26</text>
<text x="161.2" y="90.3">B25</text>
<text x="161.2" y="101">B32</text>
<text x="161.2" y="99.2">D28</text>
<text x="161.2" y="97.4">B30</text>
<text x="99" y="102.7">C14</text>
<text x="161.2" y="106.3">D26</text>
<text x="161.2" y="104.5">A32</text>
<text x="161.2" y="102.7">D27</text>
<text x="98.8" y="113.4">G17</text>
<text x="99.1" y="108.1">F17</text>
<text x="161.2" y="108.1">B31</text>
<text x="98.8" y="118.7">G16</text>
<text x="161.2" y="117">D29</text>
<text x="161.2" y="115.2">G26</text>
<text x="99.1" y="124.1">F16</text>
<text x="161.2" y="125.9">C29</text>
<text x="99.1" y="129.4">E14</text>
<text x="161.2" y="127.6">B29</text>
<text x="99" y="134.7">H11</text>
<text x="99" y="140.1">H15</text>
<text x="161.2" y="140.1">B28</text>
<text x="161.2" y="138.3">A28</text>
<text x="224" y="183.5">The type and specification of the components refer to the BOM</text>
<text x="271.1" y="189.9">ECA NO</text>
<text x="273.5" y="188.1">NA</text>
<text x="283.6" y="189.9">DATE</text>
<text x="254.3" y="195.2">SS928V100DMEB</text>
<text x="252.6" y="198.8">VER</text>
<text x="253.5" y="201.5">A</text>
<text x="256.9" y="198.8">PART_NUMBER</text>
<text x="276.6" y="198.8">SHEET</text>
<text x="283.9" y="199.1">13 of</text>
<text x="286.4" y="198.8">of</text>
<text x="289.3" y="198.8">22</text>
</g>
<g font-size="1.6" fill="#004080">
<text x="104" y="23.8">DDR0_A3</text>
<text x="104" y="22.1">DDR0_A2</text>
<text x="104" y="20.3">DDR0_A1</text>
<text x="104" y="18.5">DDR0_A0</text>
<text x="150.6" y="23.8">DDR0_DQ3</text>
<text x="150.6" y="22.1">DDR0_DQ2</text>
<text x="150.6" y="20.3">DDR0_DQ1</text>
<text x="150.6" y="18.5">DDR0_DQ0</text>
<text x="104" y="29.2">DDR0_A6</text>
<text x="104" y="27.4">DDR0_A5</text>
<text x="104" y="25.6">DDR0_A4</text>
<text x="150.6" y="29.2">DDR0_DQ6</text>
<text x="150.6" y="27.4">DDR0_DQ5</text>
<text x="150.6" y="25.6">DDR0_DQ4</text>
<text x="104" y="34.5">DDR0_A9</text>
<text x="104" y="32.7">DDR0_A8</text>
<text x="104" y="30.9">DDR0_A7</text>
<text x="150.6" y="34.5">DDR0_DQ9</text>
<text x="150.6" y="32.7">DDR0_DQ8</text>
<text x="150.6" y="30.9">DDR0_DQ7</text>
<text x="104" y="41.6">DDR0_A13</text>
<text x="104" y="39.8">DDR0_A12</text>
<text x="104" y="38.1">DDR0_A11</text>
<text x="104" y="36.3">DDR0_A10</text>
<text x="149.7" y="41.6">DDR0_DQ13</text>
<text x="149.7" y="39.8">DDR0_DQ12</text>
<text x="149.7" y="38.1">DDR0_DQ11</text>
<text x="149.7" y="36.3">DDR0_DQ10</text>
<text x="104" y="45.2">DDR0_A15</text>
<text x="104" y="43.4">DDR0_A14</text>
<text x="149.7" y="45.2">DDR0_DQ15</text>
<text x="149.7" y="43.4">DDR0_DQ14</text>
<text x="104" y="52.3">DDR0_BA0</text>
<text x="104" y="55.8">DDR0_BA2</text>
<text x="104" y="54.1">DDR0_BA1</text>
<text x="150.6" y="55.8">DDR0_DM1</text>
<text x="150.6" y="54.1">DDR0_DM0</text>
<text x="147.5" y="64.7">DDR0_DQS0_N</text>
<text x="104" y="71.8">DDR0_CLK0_P</text>
<text x="104" y="70.1">DDR0_CLK0_N</text>
<text x="147.6" y="66.5">DDR0_DQS0_P</text>
<text x="147.5" y="73.6">DDR0_DQS1_N</text>
<text x="147.6" y="75.4">DDR0_DQS1_P</text>
<text x="149.7" y="82.5">DDR0_DQ16</text>
<text x="104" y="89.6">DDR0_CLK1_N</text>
<text x="149.7" y="89.6">DDR0_DQ20</text>
<text x="149.7" y="87.8">DDR0_DQ19</text>
<text x="149.7" y="86.1">DDR0_DQ18</text>
<text x="149.7" y="84.3">DDR0_DQ17</text>
<text x="104" y="91.4">DDR0_CLK1_P</text>
<text x="149.7" y="95">DDR0_DQ23</text>
<text x="149.7" y="93.2">DDR0_DQ22</text>
<text x="149.7" y="91.4">DDR0_DQ21</text>
<text x="149.7" y="100.3">DDR0_DQ26</text>
<text x="149.7" y="98.5">DDR0_DQ25</text>
<text x="149.7" y="96.7">DDR0_DQ24</text>
<text x="104" y="103.8">DDR0_CS_N</text>
<text x="149.7" y="107.4">DDR0_DQ30</text>
<text x="149.7" y="105.6">DDR0_DQ29</text>
<text x="149.7" y="103.8">DDR0_DQ28</text>
<text x="149.7" y="102.1">DDR0_DQ27</text>
<text x="104" y="109.2">DDR0_CAS_N</text>
<text x="149.7" y="109.2">DDR0_DQ31</text>
<text x="104" y="114.5">DDR0_RAS_N</text>
<text x="104" y="119.8">DDR0_CKE</text>
<text x="150.6" y="118.1">DDR0_DM3</text>
<text x="150.6" y="116.3">DDR0_DM2</text>
<text x="104" y="125.2">DDR0_WE_N</text>
<text x="104" y="130.5">DDR0_ODT</text>
<text x="147.5" y="127">DDR0_DQS2_N</text>
<text x="147.6" y="128.7">DDR0_DQS2_P</text>
<text x="104" y="135.8">DDR0_RESET_N</text>
<text x="104" y="141.2">DDR0_ZQ</text>
<text x="147.5" y="139.4">DDR0_DQS3_N</text>
<text x="147.6" y="141.2">DDR0_DQS3_P</text>
</g>
</svg>
